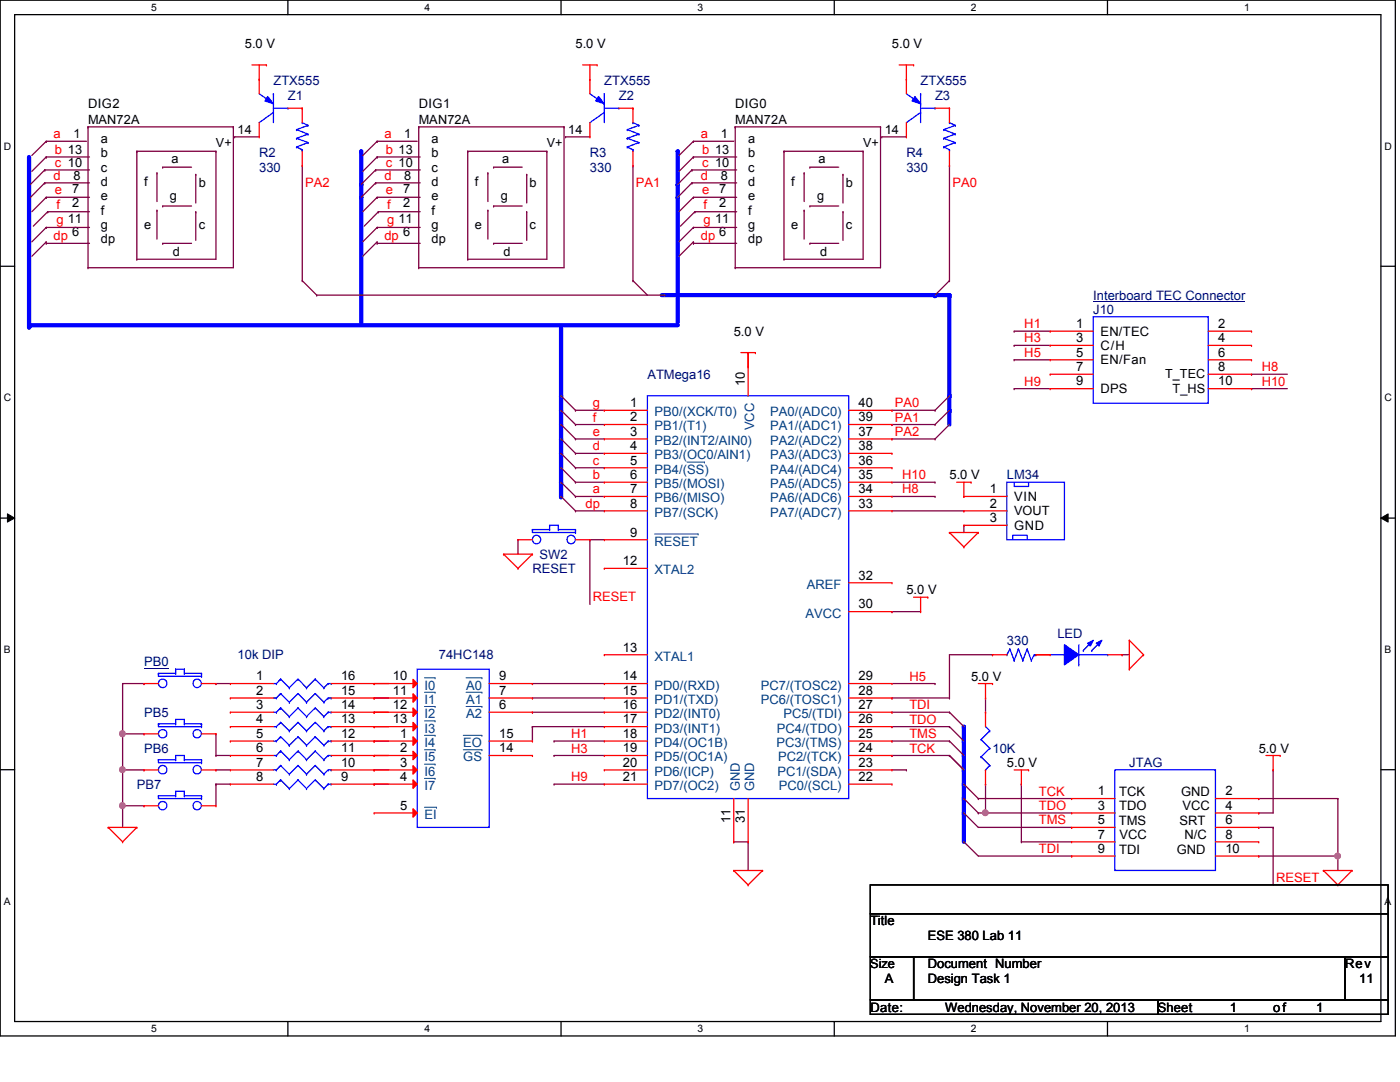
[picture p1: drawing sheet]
<svg xmlns="http://www.w3.org/2000/svg" width="279mm" height="216mm" viewBox="0 0 279 216" stroke-linecap="round" stroke-linejoin="round" font-family="sans-serif">
<path d="M0 0h278.5v206.7h-278.5zM2.9 2.9h272.7v200.9h-272.7z" fill="none" stroke="#000" stroke-width=".25"/>
<g fill="#fff">
<path d="M30.2 .3h1.1v2.3h-1.1z"/>
<path d="M30.2 204.1h1.1v2.3h-1.1z"/>
</g>
<path d="M57.4 0v2.9M57.4 203.8v2.9" fill="none" stroke="#000" stroke-width=".25"/>
<g fill="#fff">
<path d="M84.7 .3h1.1v2.3h-1.1z"/>
<path d="M84.7 204.1h1.1v2.3h-1.1z"/>
</g>
<path d="M112 0v2.9M112 203.8v2.9" fill="none" stroke="#000" stroke-width=".25"/>
<g fill="#fff">
<path d="M139.2 .3h1.1v2.3h-1.1z"/>
<path d="M139.2 204.1h1.1v2.3h-1.1z"/>
</g>
<path d="M166.5 0v2.9M166.5 203.8v2.9" fill="none" stroke="#000" stroke-width=".25"/>
<g fill="#fff">
<path d="M193.8 .3h1.1v2.3h-1.1z"/>
<path d="M193.8 204.1h1.1v2.3h-1.1z"/>
</g>
<path d="M221 0v2.9M221 203.8v2.9" fill="none" stroke="#000" stroke-width=".25"/>
<g fill="#fff">
<path d="M248.3 .3h1.1v2.3h-1.1z"/>
<path d="M248.3 204.1h1.1v2.3h-1.1z"/>
<path d="M.8 28h1.4v2.3h-1.4z"/>
<path d="M276.3 28h1.4v2.3h-1.4z"/>
<path d="M.8 78.2h1.4v2.3h-1.4z"/>
<path d="M276.3 78.2h1.4v2.3h-1.4z"/>
</g>
<path d="M0 53.1h2.9M275.6 53.1h2.9" fill="none" stroke="#000" stroke-width=".25"/>
<g fill="#fff">
<path d="M.8 128.5h1.3v2.2h-1.3z"/>
<path d="M276.3 128.5h1.3v2.2h-1.3z"/>
</g>
<path d="M0 103.4h2.9M275.6 103.4h2.9" fill="none" stroke="#000" stroke-width=".25"/>
<path d="M1.5 102.5l1.4 .9-1.4 .8zM275.6 103.4l1.4-.9v1.7z" fill="#000"/>
<path d="M1.5 102.5l1.4 .9-1.4 .8zM275.6 103.4l1.4-.9v1.7z" fill="none" stroke="#000" stroke-width=".2"/>
<g fill="#fff">
<path d="M.8 178.7h1.3v2.2h-1.3z"/>
<path d="M276.3 178.7h1.3v2.2h-1.3z"/>
</g>
<path d="M0 153.6h2.9M275.6 153.6h2.9" fill="none" stroke="#000" stroke-width=".25"/>
<g fill="none" stroke="#800040" stroke-width=".25">
<path d="M114.9 81.9h.1M114.9 84.7h.1M114.9 87.6h.1M114.9 90.5h.1M114.9 93.3h.1M114.9 96.2h.1M114.9 99.1h.1M114.9 81.9h5.7M114.9 84.7h5.7M114.9 87.6h5.7M114.9 90.5h5.7M114.9 93.3h5.7"/>
<path d="M114.9 96.2h5.7M114.9 99.1h5.7M178 81.9h.1M178 84.7h.1M178 87.6h.1M178 81.9h8.6M178 84.7h8.6M178 87.6h8.6"/>
</g>
<path d="M112 81.9v2.8" fill="none" stroke="#00f" stroke-width=".85"/>
<circle cx="112" cy="81.9" r=".42" fill="#00f"/>
<path d="M112 84.7v2.9" fill="none" stroke="#00f" stroke-width=".85"/>
<circle cx="112" cy="84.7" r=".42" fill="#00f"/>
<path d="M112 87.6v2.9" fill="none" stroke="#00f" stroke-width=".85"/>
<circle cx="112" cy="87.6" r=".42" fill="#00f"/>
<path d="M112 90.5v2.8" fill="none" stroke="#00f" stroke-width=".85"/>
<circle cx="112" cy="90.5" r=".42" fill="#00f"/>
<path d="M112 93.3v2.9" fill="none" stroke="#00f" stroke-width=".85"/>
<circle cx="112" cy="96.2" r=".42" fill="#00f"/>
<path d="M103.4 107.7h.1M103.4 107.7v2.9M117.7 107.7h.1M117.7 107.7v12.9M117.7 107.7h2.9M178 122h.1M178 122h5.7M146.4 168h.1M146.4 168h2.9M149.3 168h.1M149.3 168v5.7" fill="none" stroke="#800040" stroke-width=".25"/>
<path d="M189.5 79v2.9" fill="none" stroke="#00f" stroke-width=".85"/>
<circle cx="189.5" cy="79" r=".42" fill="#00f"/>
<path d="M189.5 81.9v2.8" fill="none" stroke="#00f" stroke-width=".85"/>
<circle cx="189.5" cy="81.9" r=".42" fill="#00f"/>
<path d="M112 79v2.9" fill="none" stroke="#00f" stroke-width=".85"/>
<circle cx="112" cy="79" r=".42" fill="#00f"/>
<path d="M149.3 70.4h.1M149.3 70.4v2.8M114.9 101.9h.1M114.9 101.9h5.7M106.3 136.4h.1M106.3 139.3h.1M106.3 136.4h14.3M106.3 139.3h14.3M106.3 142.1h.1M106.3 145h.1M106.3 142.1h14.3M106.3 145h14.3" fill="none" stroke="#800040" stroke-width=".25"/>
<path d="M112 96.2v2.9" fill="none" stroke="#00f" stroke-width=".85"/>
<circle cx="112" cy="99.1" r=".42" fill="#00f"/>
<g fill="none" stroke="#800040" stroke-width=".25">
<path d="M8.9 33.9h.1M8.9 36.5h.1M8.9 33.9h9M8.9 36.5h9M9.2 31.3h.1M9.2 39.4h.1M9.2 28.2h.1M9.2 31.3h8.7M9.2 39.4h8.7M9.2 28.2h8.1M46.8 27.3h.1M46.8 27.3h4.9"/>
<path d="M60.3 33.1h.1M60.3 33.1v22.9M75 33.9h.1M75 36.5h.1M75 33.9h8.9M75 36.5h8.9M75.3 31.3h.1M75.3 39.4h.1M75.3 28.2h.1M75.3 31.3h8.6M75.3 39.4h8.6M75.3 28.2h8"/>
<path d="M112.9 27.3h.1M112.9 27.3h4.8M9.2 45.4h.1M9.2 48.6h.1M9.2 45.4h8.7M9.2 48.6h8.7M9.5 42.2h.1M9.5 42.2h8.4M75.3 45.4h.1M75.3 48.6h.1M75.3 45.4h8.6M75.3 48.6h8.6"/>
<path d="M75.5 42.2h.1M75.5 42.2h8.4M249.8 77.6h.1M249.8 74.7h.1M249.8 77.6h7.1M249.8 74.7h7.1M178 99.1h8.6M178 96.2h8.6M186.6 99.1h.1M186.6 96.2h.1M178 101.9h14.4M192.4 101.9h.1"/>
<path d="M192.4 104.8h.1M192.4 104.8v1.5M189.5 130.6h8.6M198.1 130.6h.1M206.7 130.6h.1M206.7 130.6h2.9M223.9 130.6h.1M223.9 130.6h1.5M178 153.6h2.9M180.9 153.6h.1"/>
</g>
<path d="M72.1 30.2v6.6" fill="none" stroke="#00f" stroke-width=".85"/>
<circle cx="72.1" cy="30.2" r=".42" fill="#00f"/>
<path d="M72.1 36.8v2.6" fill="none" stroke="#00f" stroke-width=".85"/>
<circle cx="72.1" cy="36.8" r=".42" fill="#00f"/>
<path d="M72.1 39.4v24.9" fill="none" stroke="#00f" stroke-width=".85"/>
<circle cx="72.1" cy="39.4" r=".42" fill="#00f"/>
<g fill="none" stroke="#800040" stroke-width=".25">
<path d="M83.6 25.3h.1M83.6 25.3v28.1M83.6 25.3h29M93.3 30.2h.1M93.3 30.2v21.5M93.3 30.2h15.8M97.4 34.5h.1M97.4 34.5v5.7M98.5 33.4h.1M98.5 33.4h5.7M105.1 34.8h.1M105.1 34.8v5.7"/>
<path d="M109.1 30.2h.1M109.1 30.2v21.5h-15.8M112.6 25.3h.1M112.6 25.3v28.1h-29M126.3 33.1h.1M126.3 33.1v22.9M138.1 33.9h.1M138.1 36.5h.1M138.1 33.9h8.9M138.1 36.5h8.9M138.4 31.3h.1M138.4 39.4h.1"/>
<path d="M138.4 28.2h.1M138.4 31.3h8.6M138.4 39.4h8.6M138.4 28.2h8M176 27.3h.1M176 27.3h4.9M83.6 53.4h.1M93.3 51.7h.1M97.4 42h.1M97.4 42v5.7M98.5 41.1h.1M98.5 48.6h.1"/>
<path d="M98.5 41.1h5.7M98.5 48.6h5.7M105.1 42.2h.1M105.1 42.2v5.8M138.4 45.4h.1M138.4 48.6h.1M138.4 48.6h8.6M138.4 45.4h8.6M138.7 42.2h.1M138.7 42.2h8.3"/>
</g>
<path d="M135.3 30.2v6.6" fill="none" stroke="#00f" stroke-width=".85"/>
<circle cx="135.3" cy="30.2" r=".42" fill="#00f"/>
<path d="M135.3 36.8v2.6" fill="none" stroke="#00f" stroke-width=".85"/>
<circle cx="135.3" cy="36.8" r=".42" fill="#00f"/>
<path d="M135.3 39.4v24.9" fill="none" stroke="#00f" stroke-width=".85"/>
<circle cx="135.3" cy="39.4" r=".42" fill="#00f"/>
<g fill="none" stroke="#800040" stroke-width=".25">
<path d="M146.7 25.3h.1M146.7 25.3v28.1M146.7 25.3h29M156.5 30.2h.1M156.5 30.2v21.5M156.5 30.2h15.8M160.5 34.5h.1M160.5 34.5v5.7M161.6 33.4h.1M161.6 33.4h5.8M168.2 34.8h.1M168.2 34.8v5.7"/>
<path d="M172.3 30.2h.1M172.3 30.2v21.5h-15.8M175.7 25.3h.1M175.7 25.3v28.1h-29M189.5 33.1h.1M189.5 33.1v22.9M146.7 53.4h.1M156.5 51.7h.1M160.5 42h.1M160.5 42v5.7M161.6 41.1h.1M161.6 48.6h.1"/>
<path d="M161.6 41.1h5.8M161.6 48.6h5.8M168.2 42.2h.1M168.2 42.2v5.8"/>
</g>
<path d="M189.5 58.9v20.1" fill="none" stroke="#00f" stroke-width=".85"/>
<circle cx="189.5" cy="58.9" r=".42" fill="#00f"/>
<path d="M132.1 58.9h54.5" fill="none" stroke="#00f" stroke-width=".85"/>
<circle cx="186.6" cy="58.9" r=".42" fill="#00f"/>
<path d="M186.6 58.9h2.9" fill="none" stroke="#00f" stroke-width=".85"/>
<circle cx="186.6" cy="58.9" r=".42" fill="#00f"/>
<path d="M112 65.2v13.8" fill="none" stroke="#00f" stroke-width=".85"/>
<circle cx="112" cy="65.2" r=".42" fill="#00f"/>
<path d="M6.1 64.9h129.2" fill="none" stroke="#00f" stroke-width=".85"/>
<circle cx="6.1" cy="64.9" r=".42" fill="#00f"/>
<path d="M63.2 58.9h.1M63.2 58.9h69.5M132.7 58.9h.1" fill="none" stroke="#800040" stroke-width=".25"/>
<path d="M5.8 31.3v33.9" fill="none" stroke="#00f" stroke-width=".85"/>
<circle cx="5.8" cy="65.2" r=".42" fill="#00f"/>
<g fill="none" stroke="#800040" stroke-width=".25">
<path d="M17.6 25.3h.1M17.6 25.3v28.1M17.6 25.3h29M27.3 30.2h.1M27.3 30.2v21.5M27.3 30.2h15.8M31.3 34.5h.1M31.3 34.5v5.7M32.5 33.4h.1M32.5 33.4h5.7M39.1 34.8h.1M39.1 34.8v5.7"/>
<path d="M43.1 30.2h.1M43.1 30.2v21.5h-15.8M46.6 25.3h.1M46.6 25.3v28.1h-29M17.6 53.4h.1M27.3 51.7h.1M31.3 42h.1M31.3 42v5.7M32.5 41.1h.1M32.5 48.6h.1M32.5 41.1h5.7M32.5 48.6h5.7"/>
<path d="M39.1 42.2h.1M39.1 42.2v5.8M24.5 146.4h.1M24.5 146.4h4.2M24.5 146.4v7.2M28.7 146.4h.1M43.1 150.7h.1M43.1 146.4h.1M43.1 153.6h.1M43.1 156.5h.1M43.1 146.4v4.3M43.1 156.5v4.3"/>
<path d="M43.1 150.7h2.9M43.1 153.6h2.9M43.1 156.5h2.9"/>
</g>
<circle cx="24.4" cy="146.4" r=".56" fill="#f0f"/>
<circle cx="24.4" cy="146.4" r=".56" fill="none" stroke="#f0f" stroke-width=".25"/>
<path d="M24.5 153.6h.1M24.5 153.6h4.2M24.5 153.6v7.2M28.7 153.6h.1" fill="none" stroke="#800040" stroke-width=".25"/>
<circle cx="24.4" cy="160.8" r=".56" fill="#f0f"/>
<circle cx="24.4" cy="160.8" r=".56" fill="none" stroke="#f0f" stroke-width=".25"/>
<circle cx="24.4" cy="153.6" r=".56" fill="#f0f"/>
<circle cx="24.4" cy="153.6" r=".56" fill="none" stroke="#f0f" stroke-width=".25"/>
<g fill="none" stroke="#800040" stroke-width=".25">
<path d="M202.4 66.1h.1M202.4 68.9h.1M202.4 71.8h.1M202.4 77.6h.1M202.4 66.1h7.2M202.4 68.9h7.2M202.4 71.8h7.2M202.4 77.6h7.2M24.5 136.4h.1M24.5 136.4v10M24.5 136.4h4.2M28.7 136.4h.1"/>
<path d="M43.1 136.4h.1M43.1 136.4h2.9M74.7 136.4h.1M74.7 139.3h.1M74.7 136.4h2.9M74.7 139.3h2.9M74.7 142.1h.1M74.7 145h.1M74.7 147.9h.1M74.7 150.7h.1M74.7 153.6h.1M74.7 156.5h.1"/>
<path d="M74.7 142.1h2.9M74.7 145h2.9M74.7 147.9h2.9M74.7 150.7h2.9M74.7 153.6h2.9M74.7 156.5h2.9M106.3 145h.1M106.3 145v2.9M110.6 147.9h.1M110.6 150.7h.1M110.6 156.5h.1M110.6 147.9h10"/>
<path d="M110.6 150.7h10M110.6 156.5h10M251.2 159.3h.1M251.2 159.3h15.8M254.1 153.6h.1M254.1 153.6v8.6h-2.9M267 159.3h.1M267 159.3v14.4M24.5 160.8h.1M24.5 160.8h4.2M24.5 160.8v4.3M28.7 160.8h.1"/>
<path d="M251.2 162.2h.1M251.2 165.1h.1M251.2 170.8h.1M251.2 165.1h2.9M251.2 170.8h15.8M254.1 165.1h.1M254.1 165.1v11.5M267 170.8h.1"/>
</g>
<circle cx="266.9" cy="170.8" r=".56" fill="#f0f"/>
<circle cx="266.9" cy="170.8" r=".56" fill="none" stroke="#f0f" stroke-width=".25"/>
<g fill="none" stroke="#800040" stroke-width=".25">
<path d="M178 142.1h.1M178 145h.1M178 147.9h.1M178 150.7h.1M178 142.1h11.5M178 145h11.5M178 147.9h11.5M178 150.7h11.5M195.2 159.3h.1M195.2 159.3h18.7M196.7 156.5h.1M196.7 156.5v5.7h-1.5"/>
<path d="M203.8 156.5h.1M203.8 156.5v11.5M195.2 162.2h.1M195.2 165.1h18.7M195.2 170.8h18.7M203.8 168h.1M203.8 168h10.1M213.9 165.1h.1M213.9 170.8h.1"/>
</g>
<circle cx="196.6" cy="162.2" r=".56" fill="#f0f"/>
<circle cx="196.6" cy="162.2" r=".56" fill="none" stroke="#f0f" stroke-width=".25"/>
<path d="M196.7 162.2h.1M196.7 162.2h17.2" fill="none" stroke="#800040" stroke-width=".25"/>
<path d="M192.4 145v2.9" fill="none" stroke="#00f" stroke-width=".85"/>
<circle cx="192.4" cy="145" r=".42" fill="#00f"/>
<path d="M192.4 147.9v2.8" fill="none" stroke="#00f" stroke-width=".85"/>
<circle cx="192.4" cy="147.9" r=".42" fill="#00f"/>
<path d="M192.4 150.7v2.9" fill="none" stroke="#00f" stroke-width=".85"/>
<circle cx="192.4" cy="150.7" r=".42" fill="#00f"/>
<path d="M192.4 153.6v2.9" fill="none" stroke="#00f" stroke-width=".85"/>
<circle cx="192.4" cy="153.6" r=".42" fill="#00f"/>
<path d="M192.4 156.5v2.8" fill="none" stroke="#00f" stroke-width=".85"/>
<circle cx="192.4" cy="156.5" r=".42" fill="#00f"/>
<path d="M192.4 159.3v2.9" fill="none" stroke="#00f" stroke-width=".85"/>
<circle cx="192.4" cy="159.3" r=".42" fill="#00f"/>
<path d="M192.4 162.2v5.8" fill="none" stroke="#00f" stroke-width=".85"/>
<circle cx="192.4" cy="162.2" r=".42" fill="#00f"/>
<g fill="none" stroke="#800040" stroke-width=".25">
<path d="M8.9 33.9h.1M8.9 36.5h.1M8.9 33.9l-2.8 2.9M8.9 36.5l-2.8 2.9M9.2 28.2h.1M9.2 31.3h.1M9.2 39.4h.1M9.2 28.2l-2.9 2.8M9.2 31.3l-2.9 2.9M9.2 39.4l-2.9 2.8M75 33.9h.1M75 36.5h.1"/>
<path d="M75 33.9l-2.9 2.9M75 36.5l-2.9 2.9M75.3 28.2h.1M75.3 31.3h.1M75.3 39.4h.1M75.3 28.2l-2.9 2.8M75.3 31.3l-2.9 2.9M75.3 39.4l-2.9 2.8M138.1 33.9h.1M138.1 36.5h.1M138.1 33.9l-2.8 2.9M138.1 36.5l-2.8 2.9"/>
<path d="M138.4 28.2h.1M138.4 31.3h.1M138.4 39.4h.1M138.4 28.2l-2.9 2.8M138.4 31.3l-2.9 2.9M138.4 39.4l-2.9 2.8M9.2 45.4h.1M9.2 48.3h.1M9.2 45.4l-2.9 2.9M9.2 48.3l-2.9 2.8M9.5 42.2h.1M9.5 42.2l-2.9 2.9"/>
<path d="M60.3 56h.1M60.3 56l2.9 2.9M75.3 45.4h.1M75.3 48.3h.1M75.3 45.4l-2.9 2.9M75.3 48.3l-2.9 2.8M75.5 42.2h.1M75.5 42.2l-2.8 2.9M126.3 56h.1M126.3 56l2.9 2.9M138.4 45.4h.1M138.4 48.3h.1"/>
<path d="M138.4 45.4l-2.9 2.9M138.4 48.3l-2.9 2.8M138.7 42.2h.1M138.7 42.2l-2.9 2.9M189.5 56h.1M189.5 56l-2.9 2.9M112 79h.1M112 79l2.9 2.9M189.5 79l-2.9 2.9M112 81.9h.1M112 84.7h.1M112 87.6h.1"/>
<path d="M112 90.5h.1M112 93.3h.1M112 96.2h.1M112 99.1h.1M112 81.9l2.9 2.8M112 84.7l2.9 2.9M112 87.6l2.9 2.9M112 90.5l2.9 2.8M112 93.3l2.9 2.9M112 96.2l2.9 2.9M112 99.1l2.9 2.8M186.6 81.9h.1"/>
<path d="M186.6 84.7h.1M186.6 87.6h.1M189.5 81.9l-2.9 2.8M189.5 84.7l-2.9 2.9M178 139.3h.1M178 136.4h8.6M178 139.3h11.5M186.6 136.4h.1M189.5 139.3h.1M189.5 130.6v8.7M196.7 139.3v2.8M189.5 142.1h.1"/>
<path d="M189.5 150.7h.1M189.5 145h.1M189.5 147.9h.1M189.5 142.1l2.9 2.9M189.5 150.7l2.9 2.9M189.5 145l2.9 2.9M189.5 147.9l2.9 2.8M192.4 156.5h.1M192.4 159.3h.1M192.4 156.5l2.8 2.8M192.4 159.3l2.8 2.9M196.7 142.1h.1"/>
<path d="M192.4 162.2h.1M192.4 168h.1M192.4 162.2l2.8 2.9M192.4 168l2.8 2.8"/>
</g>
<g fill="none" stroke="#f00" stroke-width=".25">
<path d="M50.3 13h2.9M51.7 15.8h.1M51.7 13v2.8M53.2 13h.1M116.3 13h2.9M117.7 15.8h.1M117.7 13v2.8M119.2 13h.1M179.5 13h2.8M180.9 15.8h.1M180.9 13v2.8M182.3 13h.1"/>
<path d="M60.3 21.6h.1M60.3 33.1h.1M60.3 21.6v2.9M60.3 30.2v2.9M147.9 70.4h2.8M149.3 73.2h.1M149.3 70.4h.1M149.3 70.4v8.6M150.7 70.4h.1M120.6 81.9h.1M120.6 84.7h.1M120.6 87.6h.1"/>
<path d="M120.6 90.5h.1M120.6 93.3h.1M120.6 96.2h.1M120.6 99.1h.1M120.6 96.2h8.6M120.6 81.9h8.6M120.6 84.7h8.6M120.6 87.6h8.6M120.6 90.5h8.6M120.6 93.3h8.6M120.6 99.1h8.6M169.4 96.2h8.6"/>
<path d="M169.4 81.9h8.6M169.4 84.7h8.6M169.4 87.6h8.6M169.4 90.5h8.6M169.4 93.3h8.6M169.4 99.1h8.6M178 99.1h.1M178 96.2h.1M178 93.3h.1M178 87.6h.1M178 90.5h.1M178 84.7h.1"/>
<path d="M178 81.9h.1M190.9 96.2h2.9M192.4 99.1h.1M192.4 96.2v2.9M192.4 99.1h8.6M193.8 96.2h.1M100.5 110.6h.1M100.5 110.6h5.8M100.5 110.6l2.9 2.8M103.4 113.4h.1M106.3 110.6h.1M106.3 110.6l-2.9 2.8"/>
<path d="M120.6 101.9h.1M120.6 107.7h.1M120.6 113.4h.1M120.6 101.9h8.6M120.6 107.7h8.6M120.6 113.4h8.6M169.4 101.9h8.6M169.4 116.3h8.6M178 101.9h.1M178 116.3h.1M182.3 119.2h2.9M183.7 119.2v2.8"/>
<path d="M185.2 119.2h.1M189.5 106.3h.1M189.5 106.3h5.7M189.5 106.3l2.9 2.8M192.4 109.1h.1M192.4 104.8h.1M192.4 101.9h.1M192.4 101.9h8.6M192.4 104.8h8.6M195.2 106.3h.1M195.2 106.3l-2.8 2.8M120.6 130.6h.1"/>
<path d="M120.6 136.4h.1M120.6 139.3h.1M120.6 136.4h8.6M120.6 130.6h8.6M120.6 139.3h8.6M169.4 136.4h8.6M169.4 139.3h8.6M169.4 122h8.6M178 139.3h.1M178 136.4h.1M178 122h.1M183.7 122h.1"/>
<path d="M195.2 136.4h2.9M196.7 139.3h.1M196.7 136.4v2.9M198.1 136.4h.1M225.4 127.8h.1M225.4 133.5h.1M225.4 127.8v5.7M225.4 127.8l2.8 2.8M228.2 130.6h.1M228.2 130.6l-2.8 2.9M120.6 142.1h.1M120.6 145h.1"/>
<path d="M120.6 147.9h.1M120.6 150.7h.1M120.6 153.6h.1M120.6 156.5h.1M120.6 153.6h8.6M120.6 150.7h8.6M120.6 142.1h8.6M120.6 145h8.6M120.6 147.9h8.6M120.6 156.5h8.6M146.4 159.3v8.7M149.3 159.3v8.7"/>
<path d="M169.4 153.6h8.6M169.4 150.7h8.6M169.4 142.1h8.6M169.4 145h8.6M169.4 147.9h8.6M169.4 156.5h8.6M178 156.5h.1M178 153.6h.1M178 150.7h.1M178 147.9h.1M178 145h.1M178 142.1h.1"/>
<path d="M202.4 153.6h2.9M203.8 156.5h.1M203.8 153.6v2.9M205.3 153.6h.1M213.9 159.3h.1M213.9 159.3h8.6M242.6 159.3h8.6M251.2 159.3h.1M252.6 150.7h2.9M254.1 153.6h.1M254.1 150.7v2.9M255.5 150.7h.1"/>
<path d="M21.6 165.1h.1M21.6 165.1h5.7M21.6 165.1l2.9 2.9M24.5 168h.1M27.3 165.1h.1M27.3 165.1l-2.8 2.9M146.4 173.7h.1M146.4 168h.1M146.4 173.7h5.8M146.4 173.7l2.9 2.9M149.3 176.6h.1M149.3 168h.1"/>
<path d="M152.2 173.7h.1M152.2 173.7l-2.9 2.9M213.9 162.2h.1M213.9 165.1h.1M213.9 168h.1M213.9 170.8h.1M213.9 165.1h8.6M213.9 162.2h8.6M213.9 168h8.6M213.9 170.8h8.6M242.6 165.1h8.6M242.6 162.2h8.6"/>
<path d="M242.6 168h8.6M242.6 170.8h8.6M251.2 162.2h.1M251.2 165.1h.1M251.2 168h.1M251.2 170.8h.1M264.1 173.7h.1M264.1 173.7h5.7M264.1 173.7l2.9 2.9M267 176.6h.1M269.8 173.7h.1M269.8 173.7l-2.8 2.9"/>
</g>
<path d="M173.7 176.6h103.3v5.7h-103.3zM173.7 182.3h103.3v8.6h-103.3zM173.7 190.9h8.6v8.6h-8.6zM173.7 199.5h57.4v2.9h-57.4zM182.3 190.9h86.1v8.6h-86.1zM231.1 199.5h45.9v2.9h-45.9zM268.4 190.9h8.6v8.6h-8.6z" fill="none" stroke="#000" stroke-width=".25"/>
<g fill="none" stroke="#00f" stroke-width=".25">
<path d="M59.2 29.3h.1M59.2 27.6h.1M59.2 25.9h.1M59.2 29.3l1.1 .6M59.2 27.6l2.3 .8M59.2 25.9l2.3 .9M60.3 24.5h.1M60.3 29.9h.1M60.3 24.5l1.2 .5M60.3 29.9v.3M61.5 28.4h.1M61.5 26.8h.1"/>
<path d="M61.5 25h.1M61.5 28.4l-2.3 .9M61.5 26.8l-2.3 .8M61.5 25l-2.3 .9M129.2 79h40.2v80.3h-40.2zM201 96.2h11.4v11.5h-11.4zM202.4 96.2v.9h2.9v-.9M202.1 107.7v-.9h2.9v.9M83.3 133.5h14.3v31.6h-14.3zM222.5 153.6h20.1v20.1h-20.1z"/>
</g>
<path d="M137.1 92.2h3.5M140.6 92.2h.1M130.6 106.6h8.7M139.3 106.6h.1" fill="none" stroke="#004080" stroke-width=".2"/>
<path d="M82.4 135.6l.9 .8-.9 .8z" fill="#f00"/>
<path d="M74.7 136.4h.1M74.7 136.4h8.6M82.4 135.6l.9 .8-.9 .8z" fill="none" stroke="#f00" stroke-width=".25"/>
<path d="M84.7 135.3h2.1M86.8 135.3h.1" fill="none" stroke="#004080" stroke-width=".2"/>
<path d="M82.4 138.4l.9 .9-.9 .8z" fill="#f00"/>
<path d="M74.7 139.3h.1M74.7 139.3h8.6M82.4 138.4l.9 .9-.9 .8z" fill="none" stroke="#f00" stroke-width=".25"/>
<path d="M84.7 138.1h2.1M86.8 138.1h.1" fill="none" stroke="#004080" stroke-width=".2"/>
<path d="M82.4 141.3l.9 .8-.9 .9z" fill="#f00"/>
<path d="M74.7 142.1h.1M74.7 142.1h8.6M82.4 141.3l.9 .8-.9 .9z" fill="none" stroke="#f00" stroke-width=".25"/>
<path d="M84.7 141h2.1M86.8 141h.1" fill="none" stroke="#004080" stroke-width=".2"/>
<path d="M82.4 144.1l.9 .9-.9 .8z" fill="#f00"/>
<g fill="none" stroke="#f00" stroke-width=".25">
<path d="M97.6 139.3h8.7M97.6 136.4h8.7M106.3 139.3h.1M106.3 136.4h.1M74.7 145h.1M74.7 145h8.6M82.4 144.1l.9 .9-.9 .8zM97.6 150.7h8.7M97.6 147.9h8.7M97.6 142.1h8.7M106.3 150.7h.1M106.3 147.9h.1"/>
<path d="M106.3 142.1h.1"/>
</g>
<path d="M93 138.1h3.2M93 135.3h3.2M96.2 138.1h.1M96.2 135.3h.1M84.7 143.8h2.1M86.8 143.8h.1M92.5 149.6h3.7M92.5 146.7h3.7M93 141h3.2M96.2 149.6h.1M96.2 146.7h.1M96.2 141h.1" fill="none" stroke="#004080" stroke-width=".2"/>
<path d="M82.4 147l.9 .9-.9 .8z" fill="#f00"/>
<path d="M74.7 147.9h.1M74.7 147.9h8.6M82.4 147l.9 .9-.9 .8z" fill="none" stroke="#f00" stroke-width=".25"/>
<path d="M84.7 146.7h2.1M86.8 146.7h.1" fill="none" stroke="#004080" stroke-width=".2"/>
<path d="M82.4 149.9l.9 .8-.9 .9z" fill="#f00"/>
<path d="M74.7 150.7h.1M74.7 150.7h8.6M82.4 149.9l.9 .8-.9 .9z" fill="none" stroke="#f00" stroke-width=".25"/>
<path d="M84.7 149.6h2.1M86.8 149.6h.1" fill="none" stroke="#004080" stroke-width=".2"/>
<path d="M82.4 152.8l.9 .8-.9 .9z" fill="#f00"/>
<path d="M74.7 153.6h.1M74.7 153.6h8.6M82.4 152.8l.9 .8-.9 .9z" fill="none" stroke="#f00" stroke-width=".25"/>
<path d="M84.7 152.5h2.1M86.8 152.5h.1" fill="none" stroke="#004080" stroke-width=".2"/>
<path d="M82.4 155.6l.9 .9-.9 .8z" fill="#f00"/>
<path d="M74.7 156.5h.1M74.7 156.5h8.6M82.4 155.6l.9 .9-.9 .8z" fill="none" stroke="#f00" stroke-width=".25"/>
<path d="M84.7 155.3h2.1M86.8 155.3h.1" fill="none" stroke="#004080" stroke-width=".2"/>
<path d="M82.4 161.4l.9 .8-.9 .9z" fill="#f00"/>
<path d="M74.7 162.2h.1M74.7 162.2h8.6M82.4 161.4l.9 .8-.9 .9z" fill="none" stroke="#f00" stroke-width=".25"/>
<path d="M84.7 161.1h2.4M87.1 161.1h.1" fill="none" stroke="#004080" stroke-width=".2"/>
<path d="M51.7 18.7l2.9 2M54.6 18.7h.1M54.6 18.7v5.8M54.6 22.4h.1M54.6 20.7h.1M54.6 22.4l-2.9 2.1M54.6 21.6h2.8M57.4 21.6h.1" fill="none" stroke="#00f" stroke-width=".25"/>
<path d="M53.4 19.3l1.2 1.4-1.7-.5z" fill="#00f"/>
<g fill="none" stroke="#00f" stroke-width=".25">
<path d="M53.4 19.3l1.2 1.4-1.7-.5zM188.3 29.3h.1M188.3 27.6h.1M188.3 25.9h.1M188.3 29.3l1.2 .6M188.3 27.6l2.3 .8M188.3 25.9l2.3 .9M189.5 24.5h.1M189.5 29.9h.1M189.5 24.5l1.1 .5M189.5 29.9v.3M190.6 28.4h.1"/>
<path d="M190.6 26.8h.1M190.6 25h.1M190.6 28.4l-2.3 .9M190.6 26.8l-2.3 .8M190.6 25l-2.3 .9M209.6 130.6h2.8M212.4 130.6h.1M215.3 132.7h.1M215.3 128.7v4M215.3 130.6h5.8M221.1 130.6h.1"/>
</g>
<path d="M51.7 15.8h.1M51.7 15.8v2.9M51.7 27.3h.1M51.7 24.5v2.8M57.4 21.6h2.9M60.3 21.6h.1M189.5 21.6h.1M189.5 33.1h.1M189.5 21.6v2.9M189.5 30.2v2.9" fill="none" stroke="#f00" stroke-width=".25"/>
<path d="M212.4 128.7l2.9 1.9-2.9 2.1z" fill-rule="evenodd" fill="#00f"/>
<path d="M212.4 128.7l2.9 1.9-2.9 2.1z" fill="none" stroke="#00f" stroke-width=".25"/>
<path d="M218.8 128.4l1.1-.6-.6 1.1z" fill-rule="evenodd" fill="#00f"/>
<path d="M218.8 128.4l1.1-.6-.6 1.1z" fill="none" stroke="#00f" stroke-width=".25"/>
<path d="M217 128.4l1.2-.6-.6 1.1z" fill-rule="evenodd" fill="#00f"/>
<g fill="none" stroke="#00f" stroke-width=".25">
<path d="M180.9 18.7l2.8 2M183.7 18.7h.1M183.7 18.7v5.8M183.7 22.4h.1M183.7 20.7h.1M183.7 22.4l-2.8 2.1M183.7 21.6h2.9M186.6 21.6h.1M216.2 129.8h.1M217 128.4l1.2-.6-.6 1.1zM217.9 129.8h.1M217.9 128.1l-1.7 1.7"/>
<path d="M219.6 128.1l-1.7 1.7"/>
</g>
<path d="M206.7 130.6h.1M206.7 130.6h2.9M221.1 130.6h2.8M223.9 130.6h.1" fill="none" stroke="#f00" stroke-width=".25"/>
<path d="M182.6 19.3l1.1 1.4-1.7-.5z" fill="#00f"/>
<g fill="none" stroke="#00f" stroke-width=".25">
<path d="M117.7 18.7l2.9 2M120.6 18.7h.1M120.6 18.7v5.8M182.6 19.3l1.1 1.4-1.7-.5zM120.6 22.4h.1M120.6 20.7h.1M120.6 22.4l-2.9 2.1M120.6 21.6h2.9M123.5 21.6h.1M125.2 29.3h.1M125.2 27.6h.1M125.2 25.9h.1"/>
<path d="M125.2 29.3l1.1 .6M125.2 27.6l2.3 .8M125.2 25.9l2.3 .9M126.3 24.5h.1M126.3 29.9h.1M126.3 24.5l1.2 .5M126.3 29.9v.3M127.5 28.4h.1M127.5 26.8h.1M127.5 25h.1M127.5 28.4l-2.3 .9M127.5 26.8l-2.3 .8"/>
<path d="M127.5 25l-2.3 .9M218.2 63.2h22.9v17.2h-22.9zM31.6 134.4h.1M31.6 134.4v.6h8.6M31.6 134.4h3.5M35.1 133.5h.1M35.1 134.4h.1M35.1 133.5v.9M35.1 133.5h1.7M36.8 134.4h.1M36.8 133.5h.1M36.8 133.5v.9"/>
<path d="M36.8 134.4h3.4M40.2 135h.1M40.2 134.4h.1M40.2 134.4v.6M31.6 151.6h.1M31.6 144.4h.1M31.6 158.8h.1M31.6 151.6v.6h8.6M31.6 151.6h3.5M31.6 144.4v.6h8.6M31.6 158.8v.5h8.6M31.6 144.4h3.5"/>
<path d="M31.6 158.8h3.5M35.1 150.7h.1M35.1 151.6h.1M35.1 143.6h.1M35.1 144.4h.1M35.1 157.9h.1M35.1 158.8h.1M35.1 150.7h1.7M35.1 143.6v.8M35.1 150.7v.9M35.1 157.9v.9M35.1 143.6h1.7"/>
<path d="M35.1 157.9h1.7M36.8 151.6h.1M36.8 150.7h.1M36.8 144.4h.1M36.8 143.6h.1M36.8 158.8h.1M36.8 157.9h.1M36.8 151.6h3.4M36.8 143.6v.8M36.8 150.7v.9M36.8 157.9v.9M36.8 144.4h3.4"/>
<path d="M36.8 158.8h3.4M40.2 152.2h.1M40.2 151.6h.1M40.2 145h.1M40.2 144.4h.1M40.2 159.3h.1M40.2 158.8h.1M40.2 144.4v.6M40.2 151.6v.6M40.2 158.8v.5M195.8 147.6h.1M195.8 151h.1"/>
<path d="M195.8 147.6l1.7 1.7M195.8 151l1.7 1.7M196.7 153.6h.1M196.7 145l.8 .8M197.5 145.8h.1M197.5 149.3h.1M197.5 152.7h.1M197.5 145.8l-1.7 1.8M197.5 149.3l-1.7 1.7M197.5 152.7l-.8 .9"/>
<circle cx="32.5" cy="136.4" r=".85"/>
<circle cx="39.3" cy="136.3" r=".84"/>
<circle cx="32.5" cy="153.6" r=".85"/>
<circle cx="32.5" cy="146.4" r=".84"/>
<circle cx="39.3" cy="153.6" r=".84"/>
<circle cx="39.3" cy="146.4" r=".83"/>
<circle cx="32.5" cy="160.8" r=".84"/>
<circle cx="39.3" cy="160.8" r=".83"/>
</g>
<g fill="none" stroke="#f00" stroke-width=".25">
<path d="M180.9 15.8h.1M180.9 15.8v2.9M126.3 21.6h.1M126.3 33.1h.1M126.3 21.6v2.9M126.3 30.2v2.9M180.9 27.3h.1M180.9 24.5v2.8M186.6 21.6h2.9M189.5 21.6h.1M209.6 66.1h.1M209.6 68.9h.1"/>
<path d="M209.6 71.8h.1M209.6 74.7h.1M209.6 77.6h.1M209.6 66.1h8.6M209.6 68.9h8.6M209.6 71.8h8.6M209.6 74.7h8.6M209.6 77.6h8.6M241.1 66.1h8.7M241.1 68.9h8.7M241.1 71.8h8.7M241.1 74.7h8.7"/>
<path d="M241.1 77.6h8.7M249.8 66.1h.1M249.8 68.9h.1M249.8 71.8h.1M249.8 74.7h.1M249.8 77.6h.1M28.7 136.4h.1M28.7 136.4h2.9M40.2 136.4h2.9M43.1 136.4h.1M28.7 153.6h.1M28.7 146.4h.1"/>
<path d="M28.7 153.6h2.9M28.7 146.4h2.9M40.2 153.6h2.9M40.2 146.4h2.9M43.1 153.6h.1M43.1 146.4h.1M196.7 142.1h.1M196.7 156.5h.1M196.7 142.1v2.9M196.7 153.6v2.9M28.7 160.8h.1M28.7 160.8h2.9"/>
<path d="M40.2 160.8h2.9M43.1 160.8h.1"/>
</g>
<path d="M218.2 60.1h30.3M28.7 133.3h5" fill="none" stroke="#000080" stroke-width=".2"/>
<path d="M119.5 19.3l1.1 1.4-1.7-.5z" fill="#00f"/>
<g fill="none" stroke="#00f" stroke-width=".25">
<path d="M119.5 19.3l1.1 1.4-1.7-.5zM106.3 105.7h.1M106.3 105.7v.6h8.6M106.3 105.7h3.4M109.7 104.8h.1M109.7 105.7h.1M109.7 104.8h1.7M109.7 104.8v.9M111.4 105.7h.1M111.4 104.8h.1M111.4 105.7h3.5M111.4 104.8v.9"/>
<path d="M114.9 106.3h.1M114.9 105.7h.1M114.9 105.7v.6M54.6 136.4h.6M54.6 139.3h.6M55.2 136.4h.1M55.2 139.3h.1M56 135.5h.1M56 138.4h.1M56 135.5l-.2 .3M56 138.4l-.2 .3M56 135.5l-.8 .9"/>
<path d="M56 135.5l1.7 1.7M56 138.4l-.8 .9M56 138.4l1.7 1.7M57.7 137.2h.1M59.5 135.5h.1M59.5 138.4h.1M59.5 135.5l-1.8 1.7M59.5 135.5l1.7 1.7M59.5 138.4l-1.8 1.7M59.5 138.4l1.7 1.7M61.2 137.2h.1M62.9 135.5h.1"/>
<path d="M62.9 138.4h.1M62.9 135.5l-1.7 1.7M62.9 135.5l1.7 1.7M62.9 138.4l-1.7 1.7M62.9 138.4l1.7 1.7M64.6 137.2h.1M65.5 136.4h.1M65.5 139.3h.1M65.5 136.4h.6M65.5 136.4l-.9 .8M65.5 139.3h.6M65.5 139.3l-.9 .8"/>
<path d="M66.1 136.4h.1M66.1 139.3h.1M201 130.6h.1M201.5 129.5h.1M201.5 129.5l.9 2.3M201.5 129.5l-.5 1.1M202.4 131.8h.1M203.2 129.5h.1M203.2 129.5l.9 2.3M203.2 129.5l-.8 2.3M204.1 131.8h.1M205 129.5h.1"/>
<path d="M205 129.5l.8 2.3M205 129.5l-.9 2.3M205.8 131.8h.1M206.4 130.6h.1M206.4 130.6l-.6 1.2M206.4 130.6h.3M54.6 142.1h.6M54.6 145h.6M54.6 147.9h.6M54.6 150.7h.6M54.6 153.6h.6M54.6 156.5h.6"/>
<path d="M55.2 142.1h.1M55.2 145h.1M55.2 147.9h.1M55.2 150.7h.1M55.2 153.6h.1M55.2 156.5h.1M56 141.3h.1M56 144.1h.1M56 147h.1M56 149.9h.1M56 152.7h.1M56 155.6h.1"/>
<path d="M56 141.3l-.2 .3M56 144.1l-.2 .3M56 147l-.8 .9M56 149.9l-.2 .3M56 152.7l-.2 .3M56 155.6l-.2 .3M56 141.3l-.8 .8M56 141.3l1.7 1.7M56 144.1l-.8 .9M56 144.1l1.7 1.7M56 147l1.7 1.7M56 149.9l-.8 .8"/>
<path d="M56 149.9l1.7 1.7M56 152.7l-.8 .9M56 152.7l1.7 1.8M56 155.6l-.8 .9M56 155.6l1.7 1.8M57.7 140.1h.1M57.7 143h.1M57.7 145.8h.1M57.7 148.7h.1M57.7 151.6h.1M57.7 154.5h.1M57.7 157.4h.1"/>
<path d="M59.5 141.3h.1M59.5 144.1h.1M59.5 147h.1M59.5 149.9h.1M59.5 152.7h.1M59.5 155.6h.1M59.5 141.3l-1.8 1.7M59.5 141.3l1.7 1.7M59.5 144.1l-1.8 1.7M59.5 144.1l1.7 1.7M59.5 147l-1.8 1.7M59.5 147l1.7 1.7"/>
<path d="M59.5 149.9l-1.8 1.7M59.5 149.9l1.7 1.7M59.5 152.7l-1.8 1.8M59.5 152.7l1.7 1.8M59.5 155.6l-1.8 1.8M59.5 155.6l1.7 1.8M61.2 140.1h.1M61.2 143h.1M61.2 145.8h.1M61.2 148.7h.1M61.2 151.6h.1M61.2 154.5h.1"/>
<path d="M61.2 157.4h.1M62.9 141.3h.1M62.9 144.1h.1M62.9 147h.1M62.9 149.9h.1M62.9 152.7h.1M62.9 155.6h.1M62.9 141.3l-1.7 1.7M62.9 141.3l1.7 1.7M62.9 144.1l-1.7 1.7M62.9 144.1l1.7 1.7M62.9 147l-1.7 1.7"/>
<path d="M62.9 147l1.7 1.7M62.9 149.9l-1.7 1.7M62.9 149.9l1.7 1.7M62.9 152.7l-1.7 1.8M62.9 152.7l1.7 1.8M62.9 155.6l-1.7 1.8M62.9 155.6l1.7 1.8M64.6 140.1h.1M64.6 143h.1M64.6 145.8h.1M64.6 148.7h.1M64.6 151.6h.1"/>
<path d="M64.6 154.5h.1M64.6 157.4h.1M65.5 142.1h.1M65.5 145h.1M65.5 147.9h.1M65.5 150.7h.1M65.5 153.6h.1M65.5 156.5h.1M65.5 142.1h.6M65.5 142.1l-.9 .9M65.5 145h.6M65.5 145l-.9 .8"/>
<path d="M65.5 147.9h.6M65.5 147.9l-.9 .8M65.5 150.7h.6M65.5 150.7l-.9 .9M65.5 153.6h.6M65.5 153.6l-.9 .9M65.5 156.5h.6M65.5 156.5l-.9 .9M66.1 142.1h.1M66.1 145h.1M66.1 147.9h.1M66.1 150.7h.1"/>
<path d="M66.1 153.6h.1M66.1 156.5h.1"/>
<circle cx="107.1" cy="107.6" r=".84"/>
<circle cx="114" cy="107.6" r=".84"/>
</g>
<g fill="none" stroke="#f00" stroke-width=".25">
<path d="M117.7 15.8h.1M117.7 15.8v2.9M117.7 27.3h.1M117.7 24.5v2.8M123.5 21.6h2.8M126.3 21.6h.1M103.4 107.7h.1M103.4 107.7h2.9M114.9 107.7h2.8M117.7 107.7h.1M46 136.4h.1M46 139.3h.1"/>
<path d="M46 136.4h8.6M46 139.3h8.6M66.1 136.4h8.6M66.1 139.3h8.6M74.7 136.4h.1M74.7 139.3h.1M198.1 130.6h.1M198.1 130.6h2.9M206.7 130.6h2.9M209.6 130.6h.1M46 142.1h.1M46 145h.1"/>
<path d="M46 147.9h.1M46 150.7h.1M46 153.6h.1M46 156.5h.1M46 142.1h8.6M46 145h8.6M46 147.9h8.6M46 150.7h8.6M46 153.6h8.6M46 156.5h8.6M66.1 142.1h8.6M66.1 145h8.6"/>
<path d="M66.1 147.9h8.6M66.1 150.7h8.6M66.1 153.6h8.6M66.1 156.5h8.6M74.7 142.1h.1M74.7 145h.1M74.7 147.9h.1M74.7 150.7h.1M74.7 153.6h.1M74.7 156.5h.1"/>
</g>
<circle cx="24.4" cy="146.4" r=".56" fill="#f0f"/>
<circle cx="24.4" cy="146.4" r=".56" fill="none" stroke="#f0f" stroke-width=".25"/>
<circle cx="24.4" cy="160.8" r=".56" fill="#f0f"/>
<circle cx="24.4" cy="160.8" r=".56" fill="none" stroke="#f0f" stroke-width=".25"/>
<circle cx="24.4" cy="153.6" r=".56" fill="#f0f"/>
<circle cx="24.4" cy="153.6" r=".56" fill="none" stroke="#f0f" stroke-width=".25"/>
<circle cx="266.9" cy="170.8" r=".56" fill="#f0f"/>
<circle cx="266.9" cy="170.8" r=".56" fill="none" stroke="#f0f" stroke-width=".25"/>
<circle cx="196.6" cy="162.2" r=".56" fill="#f0f"/>
<circle cx="196.6" cy="162.2" r=".56" fill="none" stroke="#f0f" stroke-width=".25"/>
<g font-size="2.6">
<text x="48.9" y="9.6">5.0 V</text>
<text x="114.9" y="9.6">5.0 V</text>
<text x="178" y="9.6">5.0 V</text>
<text x="17.6" y="21.6">DIG2</text>
<text x="83.6" y="21.6">DIG1</text>
<text x="146.7" y="21.6">DIG0</text>
<text x="20.2" y="34.2">c</text>
<text x="86.1" y="34.2">c</text>
<text x="149.3" y="34.2">c</text>
<text x="28.7" y="37.1">f</text>
<text x="94.8" y="37.1">f</text>
<text x="157.9" y="37.1">f</text>
<text x="20.2" y="42.8">f</text>
<text x="39.7" y="45.7">c</text>
<text x="86.1" y="42.8">f</text>
<text x="105.7" y="45.7">c</text>
<text x="149.3" y="42.8">f</text>
<text x="168.8" y="45.7">c</text>
<text x="214.8" y="65.4">1</text>
<text x="243.1" y="65.4">2</text>
<text x="146.4" y="67">5.0 V</text>
<text x="214.8" y="68.3">3</text>
<text x="214.8" y="71.2">5</text>
<text x="219.6" y="67">EN/TEC</text>
<text x="219.6" y="69.8">C/H</text>
<text x="243.1" y="68.3">4</text>
<text x="243.1" y="71.2">6</text>
<text x="148.7" y="77" transform="rotate(-90 148.7 77)">10</text>
<text x="214.8" y="74">7</text>
<text x="214.8" y="76.9">9</text>
<text x="219.6" y="72.7">EN/Fan</text>
<text x="243.1" y="74">8</text>
<text x="243.1" y="76.9">10</text>
<text x="125.8" y="81.2">1</text>
<text x="171.4" y="81.2">40</text>
<text x="219.6" y="78.4">DPS</text>
<text x="125.8" y="84.1">2</text>
<text x="125.8" y="87">3</text>
<text x="125.8" y="89.8">4</text>
<text x="171.4" y="87">37</text>
<text x="171.4" y="89.8">38</text>
<text x="171.4" y="84.1">39</text>
<text x="125.8" y="92.7">5</text>
<text x="125.8" y="95.6">6</text>
<text x="171.4" y="95.6">35</text>
<text x="171.4" y="92.7">36</text>
<text x="189.5" y="95.7">5.0 V</text>
<text x="125.8" y="98.4">7</text>
<text x="125.8" y="101.3">8</text>
<text x="171.4" y="101.3">33</text>
<text x="171.4" y="98.4">34</text>
<text x="197.5" y="101.3">2</text>
<text x="197.5" y="98.4">1</text>
<text x="202.4" y="99.9">VIN</text>
<text x="125.8" y="107.1">9</text>
<text x="197.5" y="104.2">3</text>
<text x="202.4" y="105.7">GND</text>
<text x="124.3" y="112.8">12</text>
<text x="171.4" y="115.7">32</text>
<text x="180.9" y="118.6">5.0 V</text>
<text x="171.4" y="121.4">30</text>
<text x="124.3" y="130">13</text>
<text x="51.1" y="135.8">1</text>
<text x="68.1" y="135.8">16</text>
<text x="78.4" y="135.8">10</text>
<text x="99.6" y="135.8">9</text>
<text x="124.3" y="135.8">14</text>
<text x="171.4" y="135.8">29</text>
<text x="193.8" y="135.8">5.0 V</text>
<text x="51.1" y="138.6">2</text>
<text x="51.1" y="141.5">3</text>
<text x="68.1" y="138.6">15</text>
<text x="68.1" y="141.5">14</text>
<text x="78.4" y="138.6">11</text>
<text x="78.4" y="141.5">12</text>
<text x="99.6" y="141.5">6</text>
<text x="99.6" y="138.6">7</text>
<text x="124.3" y="138.6">15</text>
<text x="124.3" y="141.5">16</text>
<text x="171.4" y="141.5">27</text>
<text x="171.4" y="138.6">28</text>
<text x="51.1" y="144.4">4</text>
<text x="51.1" y="147.2">5</text>
<text x="68.1" y="144.4">13</text>
<text x="68.1" y="147.2">12</text>
<text x="78.4" y="144.4">13</text>
<text x="79.8" y="147.2">1</text>
<text x="99.6" y="147.2">15</text>
<text x="124.3" y="144.4">17</text>
<text x="124.3" y="147.2">18</text>
<text x="171.4" y="147.2">25</text>
<text x="171.4" y="144.4">26</text>
<text x="51.1" y="150.1">6</text>
<text x="51.1" y="153">7</text>
<text x="51.1" y="155.8">8</text>
<text x="68.1" y="150.1">11</text>
<text x="68.1" y="153">10</text>
<text x="68.1" y="155.8">9</text>
<text x="79.8" y="150.1">2</text>
<text x="79.8" y="153">3</text>
<text x="79.8" y="155.8">4</text>
<text x="99.6" y="150.1">14</text>
<text x="124.3" y="150.1">19</text>
<text x="124.3" y="153">20</text>
<text x="124.3" y="155.8">21</text>
<text x="171.4" y="155.8">22</text>
<text x="171.4" y="153">23</text>
<text x="171.4" y="150.1">24</text>
<text x="201" y="153.1">5.0 V</text>
<text x="251.2" y="150.2">5.0 V</text>
<text x="79.8" y="161.6">5</text>
<text x="219.1" y="158.7">1</text>
<text x="219.1" y="161.6">3</text>
<text x="223.4" y="158.8">TCK</text>
<text x="223.4" y="161.7">TDO</text>
<text x="235.7" y="158.8">GND</text>
<text x="236" y="161.7">VCC</text>
<text x="244.6" y="158.7">2</text>
<text x="244.6" y="161.6">4</text>
<text x="145.8" y="164.2" transform="rotate(-90 145.8 164.2)">11</text>
<text x="148.7" y="164.2" transform="rotate(-90 148.7 164.2)">31</text>
<text x="219.1" y="164.5">5</text>
<text x="219.1" y="167.3">7</text>
<text x="223.3" y="164.5">TMS</text>
<text x="223.4" y="167.4">VCC</text>
<text x="235.4" y="164.5">SRT</text>
<text x="236.4" y="167.4">N/C</text>
<text x="244.6" y="164.5">6</text>
<text x="244.6" y="167.3">8</text>
<text x="219.1" y="170.2">9</text>
<text x="223.4" y="170.3">TDI</text>
<text x="234.9" y="170.3">GND</text>
<text x="244.6" y="170.2">10</text>
<text x="173.7" y="184.7">Title</text>
<text x="185.2" y="187.5">ESE 380 Lab 11</text>
<text x="176.6" y="196.1">A</text>
<text x="185.2" y="193.3">Document Number</text>
<text x="185.2" y="196.1">Design Task 1</text>
<text x="268.4" y="193.3">Rev</text>
<text x="271.3" y="196.1">11</text>
<text x="173.7" y="201.8">Date:</text>
<text x="188.6" y="201.8">Wednesday, November 20, 2013</text>
<text x="231.1" y="201.8">Sheet</text>
<text x="245.4" y="201.8">1</text>
<text x="254.1" y="201.8">of</text>
<text x="262.7" y="201.8">1</text>
</g>
<g font-size="2.6" fill="#000080">
<text x="54.6" y="17">ZTX555</text>
<text x="120.6" y="17">ZTX555</text>
<text x="183.7" y="17">ZTX555</text>
<text x="57.4" y="19.9">Z1</text>
<text x="123.5" y="19.9">Z2</text>
<text x="186.6" y="19.9">Z3</text>
<text x="51.7" y="31.4">R2</text>
<text x="51.7" y="34.2">330</text>
<text x="117.7" y="31.4">R3</text>
<text x="117.7" y="34.2">330</text>
<text x="180.9" y="31.4">R4</text>
<text x="180.9" y="34.2">330</text>
<text x="218.2" y="59.8">Interboard TEC Connector</text>
<text x="218.2" y="62.7">J10</text>
<text x="129.2" y="75.6">ATMega16</text>
<text x="201" y="95.7">LM34</text>
<text x="107.7" y="111.5">SW2</text>
<text x="106.3" y="114.3">RESET</text>
<text x="47.4" y="131.5">10k DIP</text>
<text x="87.6" y="131.5">74HC148</text>
<text x="201" y="128.7">330</text>
<text x="211" y="127.3">LED</text>
<text x="28.7" y="133">PB0</text>
<text x="28.7" y="143">PB5</text>
<text x="28.7" y="150.2">PB6</text>
<text x="198.1" y="150.2">10K</text>
<text x="225.4" y="153.1">JTAG</text>
<text x="27.3" y="157.4">PB7</text>
</g>
<g font-size="2.6" fill="#f00">
<text x="10.7" y="27.6">a</text>
<text x="76.7" y="27.6">a</text>
<text x="139.9" y="27.6">a</text>
<text x="10.7" y="35.9">d</text>
<text x="11" y="30.7">b 13</text>
<text x="11" y="33.3">c 10</text>
<text x="76.7" y="35.9">d</text>
<text x="77" y="30.7">b 13</text>
<text x="77" y="33.3">c 10</text>
<text x="139.9" y="35.9">d</text>
<text x="140.1" y="30.7">b 13</text>
<text x="140.1" y="33.3">c 10</text>
<text x="11" y="38.8">e</text>
<text x="11.3" y="41.7">f</text>
<text x="60.9" y="37.3">PA2</text>
<text x="77" y="38.8">e</text>
<text x="77.3" y="41.7">f</text>
<text x="126.9" y="37.3">PA1</text>
<text x="140.1" y="38.8">e</text>
<text x="140.4" y="41.7">f</text>
<text x="190.1" y="37.3">PA0</text>
<text x="10.7" y="48">dp</text>
<text x="11.3" y="44.8">g 11</text>
<text x="76.7" y="48">dp</text>
<text x="77.3" y="44.8">g 11</text>
<text x="139.9" y="48">dp</text>
<text x="140.4" y="44.8">g 11</text>
<text x="204.4" y="65.5">H1</text>
<text x="204.4" y="68.3">H3</text>
<text x="204.4" y="71.2">H5</text>
<text x="204.4" y="77">H9</text>
<text x="251.8" y="77">H10</text>
<text x="251.8" y="74.1">H8</text>
<text x="118.3" y="81.3">g</text>
<text x="178.6" y="81.3">PA0</text>
<text x="118.3" y="84.1">f</text>
<text x="118.3" y="87">e</text>
<text x="118.3" y="89.9">d</text>
<text x="178.6" y="84.1">PA1</text>
<text x="178.6" y="87">PA2</text>
<text x="118.3" y="92.8">c</text>
<text x="118.3" y="95.6">b</text>
<text x="180" y="95.6">H10</text>
<text x="116.9" y="101.3">dp</text>
<text x="118.3" y="98.5">a</text>
<text x="180" y="98.5">H8</text>
<text x="118.3" y="120">RESET</text>
<text x="181.5" y="135.8">H5</text>
<text x="181.5" y="141.5">TDI</text>
<text x="114" y="147.3">H1</text>
<text x="181.5" y="144.4">TDO</text>
<text x="181.5" y="147.3">TMS</text>
<text x="114" y="150.2">H3</text>
<text x="114" y="155.9">H9</text>
<text x="181.5" y="150.2">TCK</text>
<text x="207.3" y="158.7">TCK</text>
<text x="207.3" y="161.6">TDO</text>
<text x="207.3" y="164.5">TMS</text>
<text x="207.3" y="170.2">TDI</text>
<text x="254.7" y="176">RESET</text>
</g>
<g font-size="2.6" fill="#004080">
<text x="130.6" y="83.1">PB0/(XCK/T0)</text>
<text x="153.7" y="83.1">PA0/(ADC0)</text>
<text x="130.6" y="85.9">PB1/(T1)</text>
<text x="130.6" y="88.8">PB2/(INT2/AIN0)</text>
<text x="150.5" y="85.9" transform="rotate(-90 150.5 85.9)">VCC</text>
<text x="153.7" y="88.8">PA2/(ADC2)</text>
<text x="153.7" y="85.9">PA1/(ADC1)</text>
<text x="130.6" y="91.7">PB3/(OC0/AIN1)</text>
<text x="130.6" y="94.5">PB4/(SS)</text>
<text x="153.7" y="94.5">PA4/(ADC4)</text>
<text x="153.7" y="91.7">PA3/(ADC3)</text>
<text x="130.6" y="97.4">PB5/(MOSI)</text>
<text x="130.6" y="100.2">PB6/(MISO)</text>
<text x="153.7" y="100.2">PA6/(ADC6)</text>
<text x="153.7" y="97.4">PA5/(ADC5)</text>
<text x="130.6" y="103.1">PB7/(SCK)</text>
<text x="153.7" y="103.1">PA7/(ADC7)</text>
<text x="130.6" y="108.9">RESET</text>
<text x="130.6" y="114.6">XTAL2</text>
<text x="161" y="117.5">AREF</text>
<text x="160.7" y="123.2">AVCC</text>
<text x="130.6" y="131.8">XTAL1</text>
<text x="84.7" y="137.6">I0</text>
<text x="93" y="137.6">A0</text>
<text x="130.6" y="137.6">PD0/(RXD)</text>
<text x="151.8" y="137.6">PC7/(TOSC2)</text>
<text x="84.7" y="140.5">I1</text>
<text x="84.7" y="143.3">I2</text>
<text x="93" y="143.3">A2</text>
<text x="93" y="140.5">A1</text>
<text x="130.6" y="140.5">PD1/(TXD)</text>
<text x="130.6" y="143.3">PD2/(INT0)</text>
<text x="151.8" y="140.5">PC6/(TOSC1)</text>
<text x="156.3" y="143.3">PC5/(TDI)</text>
<text x="84.7" y="146.2">I3</text>
<text x="84.7" y="149.1">I4</text>
<text x="92.5" y="149.1">EO</text>
<text x="130.6" y="146.2">PD3/(INT1)</text>
<text x="130.6" y="149.1">PD4/(OC1B)</text>
<text x="155" y="149.1">PC3/(TMS)</text>
<text x="155" y="146.2">PC4/(TDO)</text>
<text x="84.7" y="151.9">I5</text>
<text x="84.7" y="154.8">I6</text>
<text x="92.5" y="151.9">GS</text>
<text x="130.6" y="151.9">PD5/(OC1A)</text>
<text x="130.6" y="154.8">PD6/(ICP)</text>
<text x="155.2" y="154.8">PC1/(SDA)</text>
<text x="155.3" y="151.9">PC2/(TCK)</text>
<text x="84.7" y="157.6">I7</text>
<text x="130.6" y="157.6">PD7/(OC2)</text>
<text x="147.7" y="157.9" transform="rotate(-90 147.7 157.9)">GND</text>
<text x="150.5" y="157.9" transform="rotate(-90 150.5 157.9)">GND</text>
<text x="155.4" y="157.6">PC0/(SCL)</text>
<text x="84.7" y="163.4">EI</text>
</g>
<g font-size="2.5">
<text x="14.7" y="27.6">1</text>
<text x="17.6" y="24.7">MAN72A</text>
<text x="20.2" y="28.4">a</text>
<text x="43.1" y="29.3">V+</text>
<text x="47.4" y="26.8">14</text>
<text x="80.7" y="27.6">1</text>
<text x="83.6" y="24.7">MAN72A</text>
<text x="86.1" y="28.4">a</text>
<text x="109.1" y="29.3">V+</text>
<text x="113.4" y="26.8">14</text>
<text x="143.8" y="27.6">1</text>
<text x="146.7" y="24.7">MAN72A</text>
<text x="149.3" y="28.4">a</text>
<text x="172.3" y="29.3">V+</text>
<text x="176.6" y="26.8">14</text>
<text x="14.7" y="35.9">8</text>
<text x="20.2" y="31.3">b</text>
<text x="34.2" y="32.5">a</text>
<text x="80.7" y="35.9">8</text>
<text x="86.1" y="31.3">b</text>
<text x="100.2" y="32.5">a</text>
<text x="143.8" y="35.9">8</text>
<text x="149.3" y="31.3">b</text>
<text x="163.4" y="32.5">a</text>
<text x="14.4" y="38.5">7</text>
<text x="14.4" y="41.4">2</text>
<text x="20.2" y="37.1">d</text>
<text x="20.2" y="39.9">e</text>
<text x="33.9" y="39.9">g</text>
<text x="39.7" y="37.3">b</text>
<text x="80.4" y="38.5">7</text>
<text x="80.4" y="41.4">2</text>
<text x="86.1" y="37.1">d</text>
<text x="86.1" y="39.9">e</text>
<text x="99.9" y="39.9">g</text>
<text x="105.7" y="37.3">b</text>
<text x="143.6" y="38.5">7</text>
<text x="143.6" y="41.4">2</text>
<text x="149.3" y="37.1">d</text>
<text x="149.3" y="39.9">e</text>
<text x="163.1" y="39.9">g</text>
<text x="168.8" y="37.3">b</text>
<text x="14.4" y="47.1">6</text>
<text x="20.2" y="45.7">g</text>
<text x="28.7" y="45.7">e</text>
<text x="80.4" y="47.1">6</text>
<text x="86.1" y="45.7">g</text>
<text x="94.8" y="45.7">e</text>
<text x="143.6" y="47.1">6</text>
<text x="149.3" y="45.7">g</text>
<text x="157.9" y="45.7">e</text>
<text x="20.2" y="48.6">dp</text>
<text x="34.5" y="51.1">d</text>
<text x="86.1" y="48.6">dp</text>
<text x="100.5" y="51.1">d</text>
<text x="149.3" y="48.6">dp</text>
<text x="163.7" y="51.1">d</text>
<text x="232.5" y="75.5">T_TEC</text>
<text x="234" y="78.4">T_HS</text>
<text x="202.4" y="102.8">VOUT</text>
<text x="173.7" y="193.2">Size</text>
</g>
<g font-size="2">
<text x="30.2" y="2.2">5</text>
<text x="84.7" y="2.2">4</text>
<text x="139.2" y="2.2">3</text>
<text x="193.8" y="2.2">2</text>
<text x="248.3" y="2.2">1</text>
<text x=".8" y="29.8">D</text>
<text x="276.3" y="29.8">D</text>
<text x=".8" y="80.1">C</text>
<text x="276.3" y="80.1">C</text>
<text x=".8" y="130.3">B</text>
<text x="276.3" y="130.3">B</text>
<text x=".8" y="180.5">A</text>
<text x="276.3" y="180.5">A</text>
<text x="30.2" y="206">5</text>
<text x="84.7" y="206">4</text>
<text x="139.2" y="206">3</text>
<text x="193.8" y="206">2</text>
<text x="248.3" y="206">1</text>
</g>
</svg>
